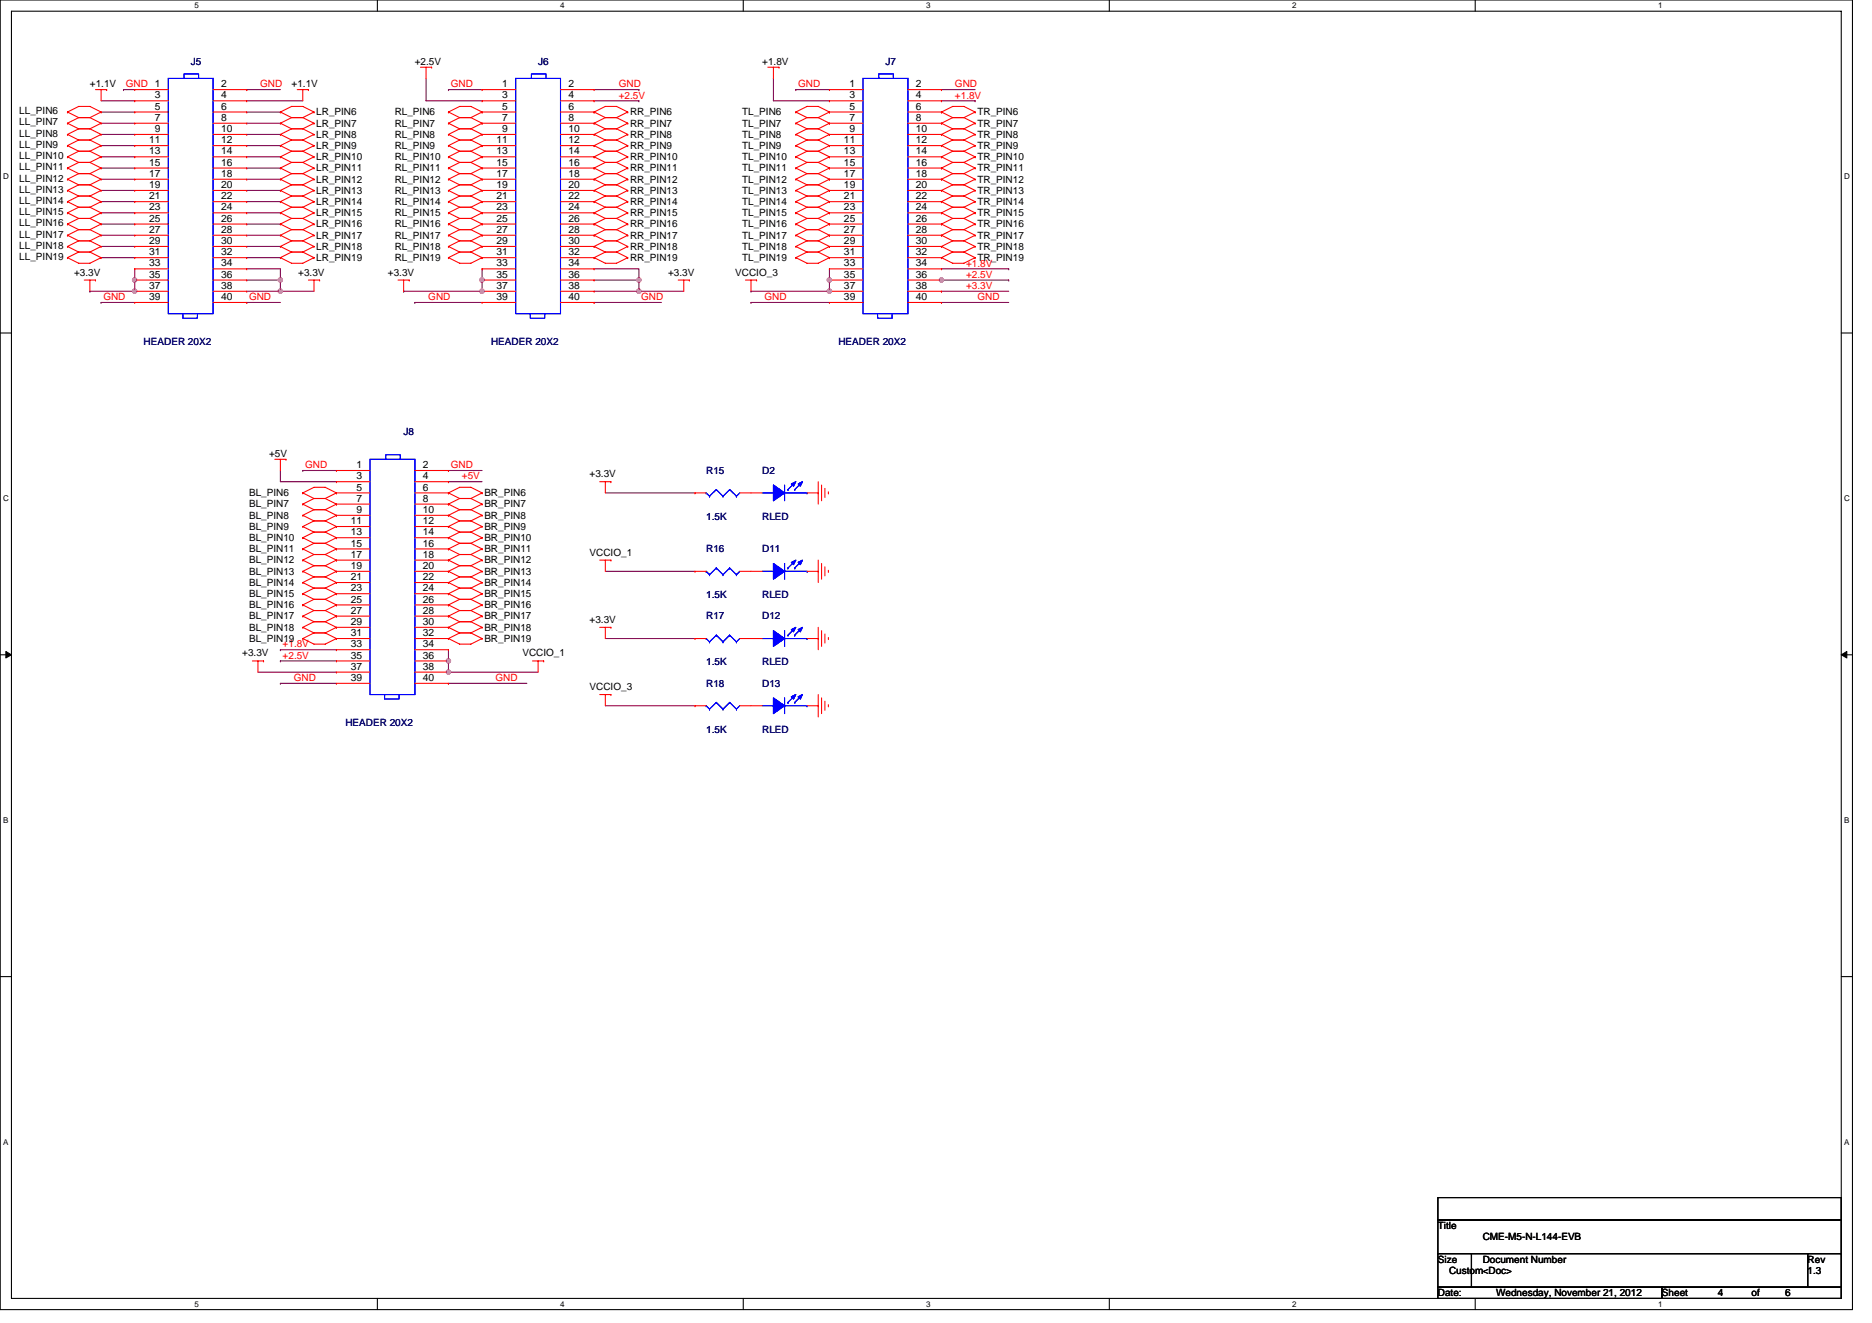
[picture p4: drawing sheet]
<svg xmlns="http://www.w3.org/2000/svg" width="297mm" height="210mm" viewBox="0 0 297 210" stroke-linecap="round" stroke-linejoin="round" font-family="sans-serif">
<path d="M0 0h293.9v207.9h-293.9zM1.8 1.8h290.4v204.3h-290.4z" fill="none" stroke="#000" stroke-width=".17"/>
<g fill="#fff">
<path d="M30.8 .2h.7v1.4h-.7z"/>
<path d="M30.8 206.3h.7v1.4h-.7z"/>
</g>
<path d="M59.9 0v1.8M59.9 206.1v1.8" fill="none" stroke="#000" stroke-width=".17"/>
<g fill="#fff">
<path d="M88.9 .2h.7v1.4h-.7z"/>
<path d="M88.9 206.3h.7v1.4h-.7z"/>
</g>
<path d="M117.9 0v1.8M117.9 206.1v1.8" fill="none" stroke="#000" stroke-width=".17"/>
<g fill="#fff">
<path d="M147 .2h.7v1.4h-.7z"/>
<path d="M147 206.3h.7v1.4h-.7z"/>
</g>
<path d="M176 0v1.8M176 206.1v1.8" fill="none" stroke="#000" stroke-width=".17"/>
<g fill="#fff">
<path d="M205 .2h.7v1.4h-.7z"/>
<path d="M205 206.3h.7v1.4h-.7z"/>
</g>
<path d="M234.1 0v1.8M234.1 206.1v1.8" fill="none" stroke="#000" stroke-width=".17"/>
<g fill="#fff">
<path d="M263.1 .2h.7v1.4h-.7z"/>
<path d="M263.1 206.3h.7v1.4h-.7z"/>
<path d="M.5 27.3h.9v1.4h-.9z"/>
<path d="M292.6 27.3h.9v1.4h-.9z"/>
<path d="M.5 78.4h.9v1.4h-.9z"/>
<path d="M292.6 78.4h.9v1.4h-.9z"/>
</g>
<path d="M0 52.9h1.8M292.2 52.9h1.7" fill="none" stroke="#000" stroke-width=".17"/>
<g fill="#fff">
<path d="M.5 129.5h.8v1.4h-.8z"/>
<path d="M292.6 129.5h.9v1.4h-.9z"/>
</g>
<path d="M0 103.9h1.8M292.2 103.9h1.7" fill="none" stroke="#000" stroke-width=".17"/>
<path d="M.9 103.4l.9 .5-.9 .5zM292.2 103.9l.8-.5v1z" fill="#000" stroke="#000" stroke-width=".16"/>
<g fill="#fff">
<path d="M.5 180.5h.8v1.4h-.8z"/>
<path d="M292.6 180.5h.9v1.4h-.9z"/>
</g>
<path d="M0 155h1.8M292.2 155h1.7M228.2 190.1h64v3.5h-64zM228.2 193.6h64v5.4h-64zM228.2 199h5.3v5.3h-5.3zM233.5 199h53.3v5.3h-53.3zM286.8 199h5.4v5.3h-5.4zM228.2 204.3h35.5v1.8h-35.5zM263.7 204.3h28.5v1.8h-28.5z" fill="none" stroke="#000" stroke-width=".17"/>
<g fill="none" stroke="#800040" stroke-width=".17">
<path d="M16 16h5.4M16 17.8h5.4M16 19.6h5.4M19.6 14.2h.1M19.6 14.2h1.8M39.2 14.2h.1M39.2 16h8.8M39.2 17.8h5.3M39.2 19.6h5.3M39.2 14.2h5.3M67.6 12.4v3.6h8.9M71.2 14.2h.1"/>
<path d="M71.2 14.2h5.3M94.3 14.2h7.1M94.3 16h7.1M101.4 14.2h.1M101.4 16h.1M122.7 12.4v3.6h8.9M126.3 14.2h.1M126.3 14.2h5.3M149.4 14.2h.1M149.4 14.2h5.3M149.4 16h5.3M154.7 16h.1"/>
<path d="M16 21.3h5.4M16 23.1h5.4M16 24.9h5.4M16 26.7h5.4M16 28.4h5.4M16 30.2h5.4M16 32h5.4M16 33.8h5.4M16 35.6h5.4M16 37.3h5.4M16 39.1h5.4M39.2 21.3h5.3"/>
<path d="M39.2 23.1h5.3M39.2 24.9h5.3M39.2 26.7h5.3M39.2 28.4h5.3M39.2 30.2h5.3M39.2 32h5.3M39.2 33.8h5.3M39.2 35.6h5.3M39.2 37.3h5.3M39.2 39.1h5.3M14.3 46.2h.1M16 40.9h5.4"/>
<path d="M16 48h.1M16 48h5.4M21.4 44.4h.1M21.4 44.4v1.8h-7.1M21.4 42.7v1.7M39.2 40.9h5.3M39.2 42.7h5.3v1.7M39.2 44.4h5.3M39.2 48h.1M39.2 46.2h5.3M39.2 48h5.3M44.5 46.2h.1"/>
<path d="M44.5 44.4h.1M44.5 46.2h5.3M44.5 44.4v1.8M64 46.2h.1M65.8 48h.1M65.8 48h10.7M76.5 44.4h.1M76.5 44.4v1.8h-12.5M76.5 42.7v1.7M94.3 48h.1M94.3 42.7h7.1v1.7M94.3 46.2h7.1"/>
<path d="M94.3 48h10.6M94.3 44.4h7.1M101.4 46.2h.1M101.4 44.4h.1M101.4 46.2h7.1M101.4 44.4v1.8M119.2 46.2h.1M119.2 48h.1M119.2 48h12.4M131.6 44.4h.1M131.6 44.4v1.8h-12.4M131.6 42.7v1.7"/>
<path d="M149.4 48h.1M149.4 46.2h.1M149.4 46.2h10.7M149.4 48h10.7M149.4 44.4h10.7M149.4 42.7h10.7M160.1 44.4h.1M160.1 42.7h.1M44.5 74.7v1.8h8.9M48 74.7h.1M48 74.7h5.4M71.2 74.7h.1"/>
<path d="M71.2 76.5h.1M71.2 74.7h5.3M71.2 76.5h5.3M96.1 78.2h14.2M96.1 90.7h14.2M40.9 106.7h12.5M44.5 103.1h.1M44.5 104.9h.1M44.5 108.5h.1M44.5 108.5h8.9M44.5 103.1h8.9M44.5 104.9h8.9"/>
<path d="M71.2 104.9v1.8h14.2M71.2 108.5h.1M71.2 104.9h.1M71.2 103.1v1.8M71.2 108.5h12.4M96.1 101.3h14.2M96.1 112h14.2"/>
</g>
<g fill="#f0f" stroke="#f0f" stroke-width=".17">
<circle cx="44.5" cy="46.2" r=".35"/>
<circle cx="21.4" cy="46.2" r=".35"/>
<circle cx="131.6" cy="46.2" r=".35"/>
<circle cx="44.5" cy="44.4" r=".35"/>
<circle cx="71.1" cy="106.7" r=".35"/>
<circle cx="71.1" cy="104.9" r=".35"/>
<circle cx="21.4" cy="44.4" r=".35"/>
<circle cx="131.6" cy="44.4" r=".35"/>
<circle cx="149.4" cy="44.4" r=".35"/>
<circle cx="76.5" cy="44.4" r=".35"/>
<circle cx="76.5" cy="46.2" r=".35"/>
<circle cx="101.4" cy="46.2" r=".35"/>
<circle cx="101.4" cy="44.4" r=".35"/>
</g>
<g fill="none" stroke="#f00" stroke-width=".17">
<path d="M10.7 17.8h.1M10.7 17.8l1.8-.9h1.8l1.7 .9M10.7 19.6h.1M10.7 17.8l1.8 .9M10.7 19.6l1.8 .8M12.5 18.7h1.8M12.5 18.7l-1.8 .9M14.3 18.7l1.7 .9M15.2 14.2h1.7M16 17.8h.1M16 19.6h.1M16 14.2v1.8"/>
<path d="M16 17.8l-1.7 .9M16 19.6l-1.7 .8M16.9 14.2h.1M21.4 14.2h.1M21.4 16h.1M21.4 17.8h.1M21.4 19.6h.1M21.4 14.2h5.3M21.4 16h5.3M21.4 17.8h5.3M21.4 19.6h5.3M33.8 14.2h5.4"/>
<path d="M33.8 16h5.4M33.8 17.8h5.4M33.8 19.6h5.4M39.2 14.2h.1M39.2 16h.1M39.2 17.8h.1M39.2 19.6h.1M44.5 17.8l1.8-.9h1.7l1.8 .9M44.5 17.8h.1M44.5 19.6h.1M44.5 17.8l1.8 .9M44.5 19.6l1.8 .8"/>
<path d="M46.3 18.7h1.7M46.3 18.7l-1.8 .9M47.2 14.2h1.7M48 14.2v1.8M48 18.7l1.8 .9M48.9 14.2h.1M49.8 17.8h.1M49.8 19.6h.1M49.8 17.8l-1.8 .9M49.8 19.6l-1.8 .8M66.7 10.7h1.8M67.6 10.7v1.7"/>
<path d="M68.5 10.7h.1M71.2 17.8l1.7-.9h1.8l1.8 .9M71.2 17.8h.1M71.2 19.6h.1M71.2 17.8l1.7 .9M71.2 19.6l1.7 .8M72.9 18.7h1.8M72.9 18.7l-1.7 .9M74.7 18.7l1.8 .9M76.5 17.8h.1M76.5 19.6h.1M76.5 14.2h.1"/>
<path d="M76.5 16h.1M76.5 17.8l-1.8 .9M76.5 19.6l-1.8 .8M76.5 14.2h5.3M76.5 16h5.3M76.5 17.8h5.3M76.5 19.6h5.3M88.9 14.2h5.4M88.9 16h5.4M88.9 17.8h5.4M88.9 19.6h5.4M94.3 17.8l1.8-.9h1.7l1.8 .9"/>
<path d="M94.3 17.8h.1M94.3 19.6h.1M94.3 14.2h.1M94.3 16h.1M94.3 17.8l1.8 .9M94.3 19.6l1.8 .8M96.1 18.7h1.7M96.1 18.7l-1.8 .9M97.8 18.7l1.8 .9M99.6 17.8h.1M99.6 19.6h.1M99.6 17.8l-1.8 .9"/>
<path d="M99.6 19.6l-1.8 .8M121.8 10.7h1.8M122.7 10.7v1.7M123.6 10.7h.1M126.3 17.8l1.8-.9h1.7l1.8 .9M126.3 17.8h.1M126.3 19.6h.1M126.3 17.8l1.8 .9M126.3 19.6l1.8 .8M128.1 18.7h1.7M128.1 18.7l-1.8 .9M129.8 18.7l1.8 .9"/>
<path d="M131.6 17.8h.1M131.6 19.6h.1M131.6 14.2h.1M131.6 16h.1M131.6 17.8l-1.8 .9M131.6 19.6l-1.8 .8M131.6 14.2h5.3M131.6 16h5.3M131.6 17.8h5.3M131.6 19.6h5.3M144.1 14.2h5.3M144.1 16h5.3"/>
<path d="M144.1 17.8h5.3M144.1 19.6h5.3M149.4 17.8l1.8-.9h1.7l1.8 .9M149.4 17.8h.1M149.4 19.6h.1M149.4 14.2h.1M149.4 16h.1M149.4 17.8l1.8 .9M149.4 19.6l1.8 .8M151.2 18.7h1.7M151.2 18.7l-1.8 .9M152.9 18.7l1.8 .9"/>
<path d="M154.7 17.8h.1M154.7 19.6h.1M154.7 17.8l-1.8 .9M154.7 19.6l-1.8 .8M10.7 21.3h.1M10.7 23.1h.1M10.7 24.9h.1M10.7 26.7h.1M10.7 28.4h.1M10.7 30.2h.1M10.7 32h.1M10.7 33.8h.1"/>
<path d="M10.7 35.6h.1M10.7 37.3h.1M10.7 39.1h.1M10.7 21.3l1.8 .9M10.7 23.1l1.8 .9M10.7 24.9l1.8 .9M10.7 26.7l1.8 .9M10.7 28.4l1.8 .9M10.7 30.2l1.8 .9M10.7 32l1.8 .9M10.7 33.8l1.8 .9M10.7 35.6l1.8 .8"/>
<path d="M10.7 37.3l1.8 .9M10.7 39.1l1.8 .9M12.5 20.4h1.8M12.5 22.2h1.8M12.5 24h1.8M12.5 25.8h1.8M12.5 27.6h1.8M12.5 29.3h1.8M12.5 31.1h1.8M12.5 32.9h1.8M12.5 34.7h1.8M12.5 36.4h1.8"/>
<path d="M12.5 38.2h1.8M12.5 20.4l-1.8 .9M12.5 22.2l-1.8 .9M12.5 24l-1.8 .9M12.5 25.8l-1.8 .9M12.5 27.6l-1.8 .8M12.5 29.3l-1.8 .9M12.5 31.1l-1.8 .9M12.5 32.9l-1.8 .9M12.5 34.7l-1.8 .9M12.5 36.4l-1.8 .9M12.5 38.2l-1.8 .9"/>
<path d="M14.3 20.4l1.7 .9M14.3 22.2l1.7 .9M14.3 24l1.7 .9M14.3 25.8l1.7 .9M14.3 27.6l1.7 .8M14.3 29.3l1.7 .9M14.3 31.1l1.7 .9M14.3 32.9l1.7 .9M14.3 34.7l1.7 .9M14.3 36.4l1.7 .9M14.3 38.2l1.7 .9M16 21.3h.1"/>
<path d="M16 23.1h.1M16 24.9h.1M16 26.7h.1M16 28.4h.1M16 30.2h.1M16 32h.1M16 33.8h.1M16 35.6h.1M16 37.3h.1M16 39.1h.1M16 21.3l-1.7 .9M16 23.1l-1.7 .9"/>
<path d="M16 24.9l-1.7 .9M16 26.7l-1.7 .9M16 28.4l-1.7 .9M16 30.2l-1.7 .9M16 32l-1.7 .9M16 33.8l-1.7 .9M16 35.6l-1.7 .8M16 37.3l-1.7 .9M16 39.1l-1.7 .9M21.4 21.3h.1M21.4 23.1h.1M21.4 24.9h.1"/>
<path d="M21.4 26.7h.1M21.4 28.4h.1M21.4 30.2h.1M21.4 32h.1M21.4 33.8h.1M21.4 35.6h.1M21.4 37.3h.1M21.4 39.1h.1M21.4 21.3h5.3M21.4 23.1h5.3M21.4 24.9h5.3M21.4 26.7h5.3"/>
<path d="M21.4 28.4h5.3M21.4 30.2h5.3M21.4 32h5.3M21.4 33.8h5.3M21.4 35.6h5.3M21.4 37.3h5.3M21.4 39.1h5.3M33.8 21.3h5.4M33.8 23.1h5.4M33.8 24.9h5.4M33.8 26.7h5.4M33.8 28.4h5.4"/>
<path d="M33.8 30.2h5.4M33.8 32h5.4M33.8 33.8h5.4M33.8 35.6h5.4M33.8 37.3h5.4M33.8 39.1h5.4M39.2 21.3h.1M39.2 23.1h.1M39.2 24.9h.1M39.2 26.7h.1M39.2 28.4h.1M39.2 30.2h.1"/>
<path d="M39.2 32h.1M39.2 33.8h.1M39.2 35.6h.1M39.2 37.3h.1M39.2 39.1h.1M44.5 21.3h.1M44.5 23.1h.1M44.5 24.9h.1M44.5 26.7h.1M44.5 28.4h.1M44.5 30.2h.1M44.5 32h.1"/>
<path d="M44.5 33.8h.1M44.5 35.6h.1M44.5 37.3h.1M44.5 39.1h.1M44.5 32l1.8 .9M44.5 33.8l1.8 .9M44.5 35.6l1.8 .8M44.5 21.3l1.8 .9M44.5 37.3l1.8 .9M44.5 23.1l1.8 .9M44.5 24.9l1.8 .9M44.5 39.1l1.8 .9"/>
<path d="M44.5 26.7l1.8 .9M44.5 28.4l1.8 .9M44.5 30.2l1.8 .9M46.3 20.4h1.7M46.3 22.2h1.7M46.3 24h1.7M46.3 25.8h1.7M46.3 27.6h1.7M46.3 29.3h1.7M46.3 31.1h1.7M46.3 32.9h1.7M46.3 34.7h1.7"/>
<path d="M46.3 36.4h1.7M46.3 38.2h1.7M46.3 20.4l-1.8 .9M46.3 22.2l-1.8 .9M46.3 24l-1.8 .9M46.3 25.8l-1.8 .9M46.3 27.6l-1.8 .8M46.3 29.3l-1.8 .9M46.3 31.1l-1.8 .9M46.3 32.9l-1.8 .9M46.3 34.7l-1.8 .9M46.3 36.4l-1.8 .9"/>
<path d="M46.3 38.2l-1.8 .9M48 36.4l1.8 .9M48 38.2l1.8 .9M48 20.4l1.8 .9M48 22.2l1.8 .9M48 24l1.8 .9M48 25.8l1.8 .9M48 27.6l1.8 .8M48 29.3l1.8 .9M48 31.1l1.8 .9M48 32.9l1.8 .9M48 34.7l1.8 .9"/>
<path d="M49.8 21.3h.1M49.8 23.1h.1M49.8 24.9h.1M49.8 26.7h.1M49.8 28.4h.1M49.8 30.2h.1M49.8 32h.1M49.8 33.8h.1M49.8 35.6h.1M49.8 37.3h.1M49.8 39.1h.1M49.8 21.3l-1.8 .9"/>
<path d="M49.8 23.1l-1.8 .9M49.8 24.9l-1.8 .9M49.8 26.7l-1.8 .9M49.8 28.4l-1.8 .9M49.8 30.2l-1.8 .9M49.8 32l-1.8 .9M49.8 33.8l-1.8 .9M49.8 35.6l-1.8 .8M49.8 37.3l-1.8 .9M49.8 39.1l-1.8 .9M71.2 21.3h.1M71.2 23.1h.1"/>
<path d="M71.2 24.9h.1M71.2 26.7h.1M71.2 28.4h.1M71.2 30.2h.1M71.2 32h.1M71.2 33.8h.1M71.2 35.6h.1M71.2 37.3h.1M71.2 39.1h.1M71.2 28.4l1.7 .9M71.2 30.2l1.7 .9M71.2 32l1.7 .9"/>
<path d="M71.2 33.8l1.7 .9M71.2 35.6l1.7 .8M71.2 37.3l1.7 .9M71.2 39.1l1.7 .9M71.2 21.3l1.7 .9M71.2 23.1l1.7 .9M71.2 24.9l1.7 .9M71.2 26.7l1.7 .9M72.9 20.4h1.8M72.9 22.2h1.8M72.9 24h1.8M72.9 25.8h1.8"/>
<path d="M72.9 27.6h1.8M72.9 29.3h1.8M72.9 31.1h1.8M72.9 32.9h1.8M72.9 34.7h1.8M72.9 36.4h1.8M72.9 38.2h1.8M72.9 20.4l-1.7 .9M72.9 22.2l-1.7 .9M72.9 24l-1.7 .9M72.9 25.8l-1.7 .9M72.9 27.6l-1.7 .8"/>
<path d="M72.9 29.3l-1.7 .9M72.9 31.1l-1.7 .9M72.9 32.9l-1.7 .9M72.9 34.7l-1.7 .9M72.9 36.4l-1.7 .9M72.9 38.2l-1.7 .9M74.7 32.9l1.8 .9M74.7 34.7l1.8 .9M74.7 36.4l1.8 .9M74.7 38.2l1.8 .9M74.7 20.4l1.8 .9M74.7 22.2l1.8 .9"/>
<path d="M74.7 24l1.8 .9M74.7 25.8l1.8 .9M74.7 27.6l1.8 .8M74.7 29.3l1.8 .9M74.7 31.1l1.8 .9M76.5 21.3h.1M76.5 23.1h.1M76.5 24.9h.1M76.5 26.7h.1M76.5 28.4h.1M76.5 30.2h.1M76.5 32h.1"/>
<path d="M76.5 33.8h.1M76.5 35.6h.1M76.5 37.3h.1M76.5 39.1h.1M76.5 21.3l-1.8 .9M76.5 23.1l-1.8 .9M76.5 24.9l-1.8 .9M76.5 26.7l-1.8 .9M76.5 28.4l-1.8 .9M76.5 30.2l-1.8 .9M76.5 32l-1.8 .9M76.5 33.8l-1.8 .9"/>
<path d="M76.5 35.6l-1.8 .8M76.5 37.3l-1.8 .9M76.5 39.1l-1.8 .9M76.5 21.3h5.3M76.5 23.1h5.3M76.5 24.9h5.3M76.5 26.7h5.3M76.5 28.4h5.3M76.5 30.2h5.3M76.5 32h5.3M76.5 33.8h5.3M76.5 35.6h5.3"/>
<path d="M76.5 37.3h5.3M76.5 39.1h5.3M88.9 21.3h5.4M88.9 23.1h5.4M88.9 24.9h5.4M88.9 26.7h5.4M88.9 28.4h5.4M88.9 30.2h5.4M88.9 32h5.4M88.9 33.8h5.4M88.9 35.6h5.4M88.9 37.3h5.4"/>
<path d="M88.9 39.1h5.4M94.3 21.3h.1M94.3 23.1h.1M94.3 24.9h.1M94.3 26.7h.1M94.3 28.4h.1M94.3 30.2h.1M94.3 32h.1M94.3 33.8h.1M94.3 35.6h.1M94.3 37.3h.1M94.3 39.1h.1"/>
<path d="M94.3 26.7l1.8 .9M94.3 28.4l1.8 .9M94.3 30.2l1.8 .9M94.3 32l1.8 .9M94.3 33.8l1.8 .9M94.3 35.6l1.8 .8M94.3 37.3l1.8 .9M94.3 39.1l1.8 .9M94.3 21.3l1.8 .9M94.3 23.1l1.8 .9M94.3 24.9l1.8 .9M96.1 20.4h1.7"/>
<path d="M96.1 22.2h1.7M96.1 24h1.7M96.1 25.8h1.7M96.1 27.6h1.7M96.1 29.3h1.7M96.1 31.1h1.7M96.1 32.9h1.7M96.1 34.7h1.7M96.1 36.4h1.7M96.1 38.2h1.7M96.1 20.4l-1.8 .9M96.1 22.2l-1.8 .9"/>
<path d="M96.1 24l-1.8 .9M96.1 25.8l-1.8 .9M96.1 27.6l-1.8 .8M96.1 29.3l-1.8 .9M96.1 31.1l-1.8 .9M96.1 32.9l-1.8 .9M96.1 34.7l-1.8 .9M96.1 36.4l-1.8 .9M96.1 38.2l-1.8 .9M97.8 31.1l1.8 .9M97.8 32.9l1.8 .9M97.8 34.7l1.8 .9"/>
<path d="M97.8 36.4l1.8 .9M97.8 38.2l1.8 .9M97.8 20.4l1.8 .9M97.8 22.2l1.8 .9M97.8 24l1.8 .9M97.8 25.8l1.8 .9M97.8 27.6l1.8 .8M97.8 29.3l1.8 .9M99.6 21.3h.1M99.6 23.1h.1M99.6 24.9h.1M99.6 26.7h.1"/>
<path d="M99.6 28.4h.1M99.6 30.2h.1M99.6 32h.1M99.6 33.8h.1M99.6 35.6h.1M99.6 37.3h.1M99.6 39.1h.1M99.6 21.3l-1.8 .9M99.6 23.1l-1.8 .9M99.6 24.9l-1.8 .9M99.6 26.7l-1.8 .9M99.6 28.4l-1.8 .9"/>
<path d="M99.6 30.2l-1.8 .9M99.6 32l-1.8 .9M99.6 33.8l-1.8 .9M99.6 35.6l-1.8 .8M99.6 37.3l-1.8 .9M99.6 39.1l-1.8 .9M126.3 21.3h.1M126.3 23.1h.1M126.3 24.9h.1M126.3 26.7h.1M126.3 28.4h.1M126.3 30.2h.1"/>
<path d="M126.3 32h.1M126.3 33.8h.1M126.3 35.6h.1M126.3 37.3h.1M126.3 39.1h.1M126.3 33.8l1.8 .9M126.3 35.6l1.8 .8M126.3 37.3l1.8 .9M126.3 21.3l1.8 .9M126.3 23.1l1.8 .9M126.3 24.9l1.8 .9M126.3 26.7l1.8 .9"/>
<path d="M126.3 28.4l1.8 .9M126.3 30.2l1.8 .9M126.3 32l1.8 .9M126.3 39.1l1.8 .9M128.1 20.4h1.7M128.1 22.2h1.7M128.1 24h1.7M128.1 25.8h1.7M128.1 27.6h1.7M128.1 29.3h1.7M128.1 31.1h1.7M128.1 32.9h1.7"/>
<path d="M128.1 34.7h1.7M128.1 36.4h1.7M128.1 38.2h1.7M128.1 20.4l-1.8 .9M128.1 22.2l-1.8 .9M128.1 24l-1.8 .9M128.1 25.8l-1.8 .9M128.1 27.6l-1.8 .8M128.1 29.3l-1.8 .9M128.1 31.1l-1.8 .9M128.1 32.9l-1.8 .9M128.1 34.7l-1.8 .9"/>
<path d="M128.1 36.4l-1.8 .9M128.1 38.2l-1.8 .9M129.8 32.9l1.8 .9M129.8 34.7l1.8 .9M129.8 36.4l1.8 .9M129.8 38.2l1.8 .9M129.8 20.4l1.8 .9M129.8 22.2l1.8 .9M129.8 24l1.8 .9M129.8 25.8l1.8 .9M129.8 31.1l1.8 .9M129.8 27.6l1.8 .8"/>
<path d="M129.8 29.3l1.8 .9M131.6 21.3h.1M131.6 23.1h.1M131.6 24.9h.1M131.6 26.7h.1M131.6 28.4h.1M131.6 30.2h.1M131.6 32h.1M131.6 33.8h.1M131.6 35.6h.1M131.6 37.3h.1M131.6 39.1h.1"/>
<path d="M131.6 21.3l-1.8 .9M131.6 23.1l-1.8 .9M131.6 24.9l-1.8 .9M131.6 26.7l-1.8 .9M131.6 28.4l-1.8 .9M131.6 30.2l-1.8 .9M131.6 32l-1.8 .9M131.6 33.8l-1.8 .9M131.6 35.6l-1.8 .8M131.6 37.3l-1.8 .9M131.6 39.1l-1.8 .9M131.6 21.3h5.3"/>
<path d="M131.6 23.1h5.3M131.6 24.9h5.3M131.6 26.7h5.3M131.6 28.4h5.3M131.6 30.2h5.3M131.6 32h5.3M131.6 33.8h5.3M131.6 35.6h5.3M131.6 37.3h5.3M131.6 39.1h5.3M144.1 21.3h5.3M144.1 23.1h5.3"/>
<path d="M144.1 24.9h5.3M144.1 26.7h5.3M144.1 28.4h5.3M144.1 30.2h5.3M144.1 32h5.3M144.1 33.8h5.3M144.1 35.6h5.3M144.1 37.3h5.3M144.1 39.1h5.3M149.4 21.3h.1M149.4 23.1h.1M149.4 24.9h.1"/>
<path d="M149.4 26.7h.1M149.4 28.4h.1M149.4 30.2h.1M149.4 32h.1M149.4 33.8h.1M149.4 35.6h.1M149.4 37.3h.1M149.4 39.1h.1M149.4 21.3l1.8 .9M149.4 23.1l1.8 .9M149.4 24.9l1.8 .9M149.4 26.7l1.8 .9"/>
<path d="M149.4 28.4l1.8 .9M149.4 30.2l1.8 .9M149.4 32l1.8 .9M149.4 33.8l1.8 .9M149.4 35.6l1.8 .8M149.4 37.3l1.8 .9M149.4 39.1l1.8 .9M151.2 20.4h1.7M151.2 22.2h1.7M151.2 24h1.7M151.2 25.8h1.7M151.2 27.6h1.7"/>
<path d="M151.2 29.3h1.7M151.2 31.1h1.7M151.2 32.9h1.7M151.2 34.7h1.7M151.2 36.4h1.7M151.2 38.2h1.7M151.2 20.4l-1.8 .9M151.2 22.2l-1.8 .9M151.2 24l-1.8 .9M151.2 25.8l-1.8 .9M151.2 27.6l-1.8 .8M151.2 29.3l-1.8 .9"/>
<path d="M151.2 31.1l-1.8 .9M151.2 32.9l-1.8 .9M151.2 34.7l-1.8 .9M151.2 36.4l-1.8 .9M151.2 38.2l-1.8 .9M152.9 20.4l1.8 .9M152.9 22.2l1.8 .9M152.9 24l1.8 .9M152.9 25.8l1.8 .9M152.9 27.6l1.8 .8M152.9 29.3l1.8 .9M152.9 31.1l1.8 .9"/>
<path d="M152.9 32.9l1.8 .9M152.9 34.7l1.8 .9M152.9 36.4l1.8 .9M152.9 38.2l1.8 .9M154.7 21.3h.1M154.7 23.1h.1M154.7 24.9h.1M154.7 26.7h.1M154.7 28.4h.1M154.7 30.2h.1M154.7 32h.1M154.7 33.8h.1"/>
<path d="M154.7 35.6h.1M154.7 37.3h.1M154.7 39.1h.1M154.7 21.3l-1.8 .9M154.7 23.1l-1.8 .9M154.7 24.9l-1.8 .9M154.7 26.7l-1.8 .9M154.7 28.4l-1.8 .9M154.7 30.2l-1.8 .9M154.7 32l-1.8 .9M154.7 33.8l-1.8 .9M154.7 35.6l-1.8 .8"/>
<path d="M154.7 37.3l-1.8 .9M154.7 39.1l-1.8 .9M10.7 40.9l1.8 .9h1.8l1.7-.9M10.7 40.9h.1M12.5 40h1.8M12.5 40l-1.8 .9M13.4 44.4h1.8M14.3 44.4v1.8M14.3 40l1.7 .9M15.2 44.4h.1M16 40.9h.1M21.4 40.9h.1"/>
<path d="M21.4 42.7h.1M21.4 44.4h.1M21.4 46.2h.1M21.4 48h.1M21.4 44.4h5.3M21.4 40.9h5.3M21.4 42.7h5.3M21.4 46.2h5.3M21.4 48h5.3M33.8 44.4h5.4M33.8 40.9h5.4M33.8 42.7h5.4"/>
<path d="M33.8 46.2h5.4M33.8 48h5.4M39.2 40.9h.1M39.2 42.7h.1M39.2 44.4h.1M39.2 46.2h.1M39.2 48h.1M44.5 40.9l1.8 .9h1.7l1.8-.9M44.5 40.9h.1M46.3 40h1.7M46.3 40l-1.8 .9M48 40l1.8 .9"/>
<path d="M48.9 44.4h1.8M49.8 40.9h.1M49.8 44.4v1.8M50.7 44.4h.1M63.2 44.4h1.7M64 44.4v1.8M64.9 44.4h.1M71.2 40.9l1.7 .9h1.8l1.8-.9M71.2 40.9h.1M72.9 40h1.8M72.9 40l-1.7 .9M74.7 40l1.8 .9"/>
<path d="M76.5 40.9h.1M76.5 42.7h.1M76.5 44.4h.1M76.5 46.2h.1M76.5 48h.1M76.5 44.4h5.3M76.5 40.9h5.3M76.5 42.7h5.3M76.5 46.2h5.3M76.5 48h5.3M88.9 44.4h5.4M88.9 40.9h5.4"/>
<path d="M88.9 42.7h5.4M88.9 46.2h5.4M88.9 48h5.4M94.3 40.9l1.8 .9h1.7l1.8-.9M94.3 40.9h.1M94.3 42.7h.1M94.3 44.4h.1M94.3 46.2h.1M94.3 48h.1M96.1 40h1.7M96.1 40l-1.8 .9M97.8 40l1.8 .9"/>
<path d="M99.6 40.9h.1M107.6 44.4h1.8M108.5 44.4v1.8M109.4 44.4h.1M118.3 44.4h1.8M119.2 44.4v1.8M120.1 44.4h.1M126.3 40.9l1.8 .9h1.7l1.8-.9M126.3 40.9h.1M128.1 40h1.7M128.1 40l-1.8 .9M129.8 40l1.8 .9"/>
<path d="M131.6 40.9h.1M131.6 42.7h.1M131.6 44.4h.1M131.6 46.2h.1M131.6 48h.1M131.6 44.4h5.3M131.6 40.9h5.3M131.6 42.7h5.3M131.6 46.2h5.3M131.6 48h5.3M144.1 44.4h5.3M144.1 40.9h5.3"/>
<path d="M144.1 42.7h5.3M144.1 46.2h5.3M144.1 48h5.3M149.4 40.9l1.8 .9h1.7l1.8-.9M149.4 40.9h.1M149.4 42.7h.1M149.4 44.4h.1M149.4 46.2h.1M149.4 48h.1M151.2 40h1.7M151.2 40l-1.8 .9M152.9 40l1.8 .9"/>
<path d="M154.7 40.9h.1M43.6 72.9h1.8M44.5 72.9v1.8M45.4 72.9h.1M48 78.2l1.8-.9h1.8l1.8 .9M48 78.2h.1M48 78.2l1.8 .9M49.8 79.1h1.8M49.8 79.1l-1.8 .9M51.6 79.1l1.8 .9M53.4 78.2h.1M53.4 74.7h.1"/>
<path d="M53.4 76.5h.1M53.4 78.2l-1.8 .9M53.4 76.5h5.3M53.4 78.2h5.3M53.4 74.7h5.3M65.8 76.5h5.4M65.8 78.2h5.4M65.8 74.7h5.4M71.2 78.2l1.7-.9h1.8l1.8 .9M71.2 78.2h.1M71.2 74.7h.1M71.2 76.5h.1"/>
<path d="M71.2 78.2l1.7 .9M72.9 79.1h1.8M72.9 79.1l-1.7 .9M74.7 79.1l1.8 .9M76.5 78.2h.1M76.5 78.2l-1.8 .9M95.2 76.5h1.7M96.1 76.5v1.7M96.9 76.5h.1M110.3 78.2h.1M110.3 78.2h1.8M117.4 78.2h3.5"/>
<path d="M128.1 78.2h1.7M129.8 76.5v3.5M129.8 78.2h.1M130.4 77v2.5M130.9 77.5v1.5M131.4 78.1v.3M48 80h.1M48 81.8h.1M48 83.6h.1M48 85.3h.1M48 87.1h.1M48 88.9h.1"/>
<path d="M48 90.7h.1M48 92.5h.1M48 94.2h.1M48 96h.1M48 97.8h.1M48 99.6h.1M48 83.6l1.8 .9M48 85.3l1.8 .9M48 87.1l1.8 .9M48 80l1.8 .9M48 81.8l1.8 .9M48 88.9l1.8 .9"/>
<path d="M48 90.7l1.8 .9M48 92.5l1.8 .8M48 94.2l1.8 .9M48 96l1.8 .9M48 97.8l1.8 .9M48 99.6l1.8 .9M49.8 80.9h1.8M49.8 82.7h1.8M49.8 84.5h1.8M49.8 86.2h1.8M49.8 88h1.8M49.8 89.8h1.8"/>
<path d="M49.8 91.6h1.8M49.8 93.3h1.8M49.8 95.1h1.8M49.8 96.9h1.8M49.8 98.7h1.8M49.8 80.9l-1.8 .9M49.8 82.7l-1.8 .9M49.8 84.5l-1.8 .8M49.8 86.2l-1.8 .9M49.8 88l-1.8 .9M49.8 89.8l-1.8 .9M49.8 91.6l-1.8 .9"/>
<path d="M49.8 93.3l-1.8 .9M49.8 95.1l-1.8 .9M49.8 96.9l-1.8 .9M49.8 98.7l-1.8 .9M51.6 84.5l1.8 .8M51.6 86.2l1.8 .9M51.6 88l1.8 .9M51.6 89.8l1.8 .9M51.6 91.6l1.8 .9M51.6 80.9l1.8 .9M51.6 82.7l1.8 .9M51.6 93.3l1.8 .9"/>
<path d="M51.6 95.1l1.8 .9M51.6 96.9l1.8 .9M51.6 98.7l1.8 .9M53.4 80h.1M53.4 81.8h.1M53.4 83.6h.1M53.4 85.3h.1M53.4 87.1h.1M53.4 88.9h.1M53.4 90.7h.1M53.4 92.5h.1M53.4 94.2h.1"/>
<path d="M53.4 96h.1M53.4 97.8h.1M53.4 99.6h.1M53.4 80l-1.8 .9M53.4 81.8l-1.8 .9M53.4 83.6l-1.8 .9M53.4 85.3l-1.8 .9M53.4 87.1l-1.8 .9M53.4 88.9l-1.8 .9M53.4 90.7l-1.8 .9M53.4 92.5l-1.8 .8M53.4 94.2l-1.8 .9"/>
<path d="M53.4 96l-1.8 .9M53.4 97.8l-1.8 .9M53.4 99.6l-1.8 .9M53.4 88.9h5.3M53.4 99.6h5.3M53.4 90.7h5.3M53.4 80h5.3M53.4 81.8h5.3M53.4 83.6h5.3M53.4 85.3h5.3M53.4 87.1h5.3M53.4 92.5h5.3"/>
<path d="M53.4 94.2h5.3M53.4 96h5.3M53.4 97.8h5.3M65.8 88.9h5.4M65.8 99.6h5.4M65.8 90.7h5.4M65.8 80h5.4M65.8 81.8h5.4M65.8 83.6h5.4M65.8 85.3h5.4M65.8 87.1h5.4M65.8 92.5h5.4"/>
<path d="M65.8 94.2h5.4M65.8 96h5.4M65.8 97.8h5.4M71.2 80h.1M71.2 81.8h.1M71.2 83.6h.1M71.2 85.3h.1M71.2 87.1h.1M71.2 88.9h.1M71.2 90.7h.1M71.2 92.5h.1M71.2 94.2h.1"/>
<path d="M71.2 96h.1M71.2 97.8h.1M71.2 99.6h.1M71.2 80l1.7 .9M71.2 81.8l1.7 .9M71.2 83.6l1.7 .9M71.2 85.3l1.7 .9M71.2 87.1l1.7 .9M71.2 88.9l1.7 .9M71.2 90.7l1.7 .9M71.2 92.5l1.7 .8M71.2 94.2l1.7 .9"/>
<path d="M71.2 96l1.7 .9M71.2 97.8l1.7 .9M71.2 99.6l1.7 .9M72.9 80.9h1.8M72.9 82.7h1.8M72.9 84.5h1.8M72.9 86.2h1.8M72.9 88h1.8M72.9 89.8h1.8M72.9 91.6h1.8M72.9 93.3h1.8M72.9 95.1h1.8"/>
<path d="M72.9 96.9h1.8M72.9 98.7h1.8M72.9 80.9l-1.7 .9M72.9 82.7l-1.7 .9M72.9 84.5l-1.7 .8M72.9 86.2l-1.7 .9M72.9 88l-1.7 .9M72.9 89.8l-1.7 .9M72.9 91.6l-1.7 .9M72.9 93.3l-1.7 .9M72.9 95.1l-1.7 .9M72.9 96.9l-1.7 .9"/>
<path d="M72.9 98.7l-1.7 .9M74.7 80.9l1.8 .9M74.7 82.7l1.8 .9M74.7 84.5l1.8 .8M74.7 86.2l1.8 .9M74.7 88l1.8 .9M74.7 89.8l1.8 .9M74.7 91.6l1.8 .9M74.7 93.3l1.8 .9M74.7 95.1l1.8 .9M74.7 96.9l1.8 .9M74.7 98.7l1.8 .9"/>
<path d="M76.5 80h.1M76.5 81.8h.1M76.5 83.6h.1M76.5 85.3h.1M76.5 87.1h.1M76.5 88.9h.1M76.5 90.7h.1M76.5 92.5h.1M76.5 94.2h.1M76.5 96h.1M76.5 97.8h.1M76.5 99.6h.1"/>
<path d="M76.5 80l-1.8 .9M76.5 81.8l-1.8 .9M76.5 83.6l-1.8 .9M76.5 85.3l-1.8 .9M76.5 87.1l-1.8 .9M76.5 88.9l-1.8 .9M76.5 90.7l-1.8 .9M76.5 92.5l-1.8 .8M76.5 94.2l-1.8 .9M76.5 96l-1.8 .9M76.5 97.8l-1.8 .9M76.5 99.6l-1.8 .9"/>
<path d="M95.2 88.9h1.7M95.2 99.6h1.7M96.1 88.9v1.8M96.1 99.6v1.7M96.9 88.9h.1M96.9 99.6h.1M110.3 90.7h.1M110.3 90.7h1.8M117.4 90.7h3.5M128.1 90.7h1.7M129.8 88.9v3.6M129.8 99.6v3.5"/>
<path d="M129.8 90.7h.1M130.4 89.4v2.5M130.9 90v1.4M131.4 90.5v.3M40 104.9h1.8M40.9 104.9v1.8M41.8 104.9h.1M48 101.3l1.8 .9h1.8l1.8-.9M48 101.3h.1M49.8 100.5h1.8M49.8 100.5l-1.8 .8M51.6 100.5l1.8 .8"/>
<path d="M53.4 101.3h.1M53.4 103.1h.1M53.4 104.9h.1M53.4 106.7h.1M53.4 108.5h.1M53.4 104.9h5.3M53.4 101.3h5.3M53.4 103.1h5.3M53.4 106.7h5.3M53.4 108.5h5.3M65.8 104.9h5.4M65.8 101.3h5.4"/>
<path d="M65.8 103.1h5.4M65.8 106.7h5.4M65.8 108.5h5.4M71.2 101.3l1.7 .9h1.8l1.8-.9M71.2 101.3h.1M71.2 103.1h.1M71.2 104.9h.1M71.2 106.7h.1M71.2 108.5h.1M72.9 100.5h1.8M72.9 100.5l-1.7 .8M74.7 100.5l1.8 .8"/>
<path d="M76.5 101.3h.1M84.5 104.9h1.8M85.4 104.9v1.8M86.3 104.9h.1M95.2 110.2h1.7M96.1 110.2v1.8M96.9 110.2h.1M110.3 112h.1M110.3 101.3h.1M110.3 112h1.8M110.3 101.3h1.8M117.4 112h3.5"/>
<path d="M117.4 101.3h3.5M128.1 112h1.7M128.1 101.3h1.7M129.8 110.2v3.6M129.8 112h.1M129.8 101.3h.1M130.4 100.1v2.5M130.4 110.8v2.5M130.9 100.6v1.5M130.9 111.3v1.4M131.4 101.2v.3M131.4 111.8v.4"/>
</g>
<g fill="none" stroke="#00f" stroke-width=".17">
<path d="M26.7 12.4h7.1v37.4h-7.1zM29.2 12.4v-.7h2.3v.7M81.8 12.4h7.1v37.4h-7.1zM84.3 12.4v-.7h2.3v.7M136.9 12.4h7.2v37.4h-7.2zM139.4 12.4v-.7h2.3v.7M29 49.8v.7h2.3v-.7M84.1 49.8v.7h2.3v-.7M139.3 49.8v.7h2.3v-.7M58.7 72.9h7.1v37.3h-7.1zM61.2 72.9v-.7h2.3v.7M112.1 78.2h.1"/>
<path d="M112.1 78.2l.5 .6M112.6 78.8h.1M113.7 77.7h.1M113.7 77.7l1 1.1M113.7 77.7l-1.1 1.1M114.7 78.8h.1M115.8 77.7h.1M115.8 77.7l1.1 1.1M115.8 77.7l-1.1 1.1M116.9 78.8h.1M117.4 78.2l-.5 .6M120.9 78.2h1.8"/>
<path d="M124.5 77v2.5M124.5 78.2h3.6M125 77.7h.1M126.1 77.7h.1M126.1 76.6l-1.1 1.1M127.2 76.6l-1.1 1.1M128.1 78.2h.1M112.1 90.7h.1M112.1 90.7l.5 .5M112.6 91.2h.1M113.7 90.1h.1M113.7 90.1l1 1.1"/>
<path d="M113.7 90.1l-1.1 1.1M114.7 91.2h.1M115.8 90.1h.1M115.8 90.1l1.1 1.1M115.8 90.1l-1.1 1.1M116.9 91.2h.1M117.4 90.7l-.5 .5M120.9 90.7h1.8M124.5 89.4v2.5M124.5 90.7h3.6M125 90.1h.1M126.1 90.1h.1"/>
<path d="M126.1 99.7l-1.1 1.1M126.1 89.1l-1.1 1M127.2 99.7l-1.1 1.1M127.2 89.1l-1.1 1M128.1 90.7h.1M61 110.2v.8h2.3v-.8M112.1 112h.1M112.1 101.3h.1M112.1 112l.5 .5M112.1 101.3l.5 .6M112.6 112.5h.1M112.6 101.9h.1"/>
<path d="M113.7 111.5h.1M113.7 100.8h.1M113.7 111.5l1 1M113.7 111.5l-1.1 1M113.7 100.8l1 1.1M113.7 100.8l-1.1 1.1M114.7 112.5h.1M114.7 101.9h.1M115.8 111.5h.1M115.8 100.8h.1M115.8 111.5l1.1 1M115.8 111.5l-1.1 1"/>
<path d="M115.8 100.8l1.1 1.1M115.8 100.8l-1.1 1.1M116.9 112.5h.1M116.9 101.9h.1M117.4 112l-.5 .5M117.4 101.3l-.5 .6M120.9 112h1.8M120.9 101.3h1.8M124.5 110.8v2.5M124.5 100.1v2.5M124.5 112h3.6M124.5 101.3h3.6"/>
<path d="M125 111.5h.1M125 100.8h.1M126.1 111.5h.1M126.1 100.8h.1M126.1 110.4l-1.1 1.1M127.2 110.4l-1.1 1.1M128.1 112h.1M128.1 101.3h.1"/>
</g>
<g fill="#00f" stroke="#00f" stroke-width=".17">
<path d="M122.7 110.8l1.8 1.2-1.8 1.3z" fill-rule="evenodd"/>
<path d="M126.6 110.6l.7-.4-.3 .8z" fill-rule="evenodd"/>
<path d="M125.6 110.6l.7-.4-.4 .8z" fill-rule="evenodd"/>
<path d="M122.7 110.8l1.8 1.2-1.8 1.3z" fill-rule="evenodd"/>
<path d="M126.6 110.6l.7-.4-.3 .8z" fill-rule="evenodd"/>
<path d="M125.6 110.6l.7-.4-.4 .8z" fill-rule="evenodd"/>
<path d="M122.7 100.1l1.8 1.2-1.8 1.3z" fill-rule="evenodd"/>
<path d="M126.6 99.9l.7-.3-.3 .7z" fill-rule="evenodd"/>
<path d="M125.6 99.9l.7-.3-.4 .7z" fill-rule="evenodd"/>
<path d="M122.7 100.1l1.8 1.2-1.8 1.3z" fill-rule="evenodd"/>
<path d="M126.6 99.9l.7-.3-.3 .7z" fill-rule="evenodd"/>
<path d="M125.6 99.9l.7-.3-.4 .7z" fill-rule="evenodd"/>
<path d="M122.7 89.4l1.8 1.3-1.8 1.2z" fill-rule="evenodd"/>
<path d="M126.6 89.3l.7-.4-.3 .7z" fill-rule="evenodd"/>
<path d="M125.6 89.3l.7-.4-.4 .7z" fill-rule="evenodd"/>
<path d="M122.7 89.4l1.8 1.3-1.8 1.2z" fill-rule="evenodd"/>
<path d="M126.6 89.3l.7-.4-.3 .7z" fill-rule="evenodd"/>
<path d="M125.6 89.3l.7-.4-.4 .7z" fill-rule="evenodd"/>
<path d="M122.7 77l1.8 1.2-1.8 1.3z" fill-rule="evenodd"/>
<path d="M126.6 76.8l.7-.3-.3 .7z" fill-rule="evenodd"/>
<path d="M125.6 76.8l.7-.3-.4 .7z" fill-rule="evenodd"/>
<path d="M122.7 77l1.8 1.2-1.8 1.3z" fill-rule="evenodd"/>
<path d="M126.6 76.8l.7-.3-.3 .7z" fill-rule="evenodd"/>
<path d="M125.6 76.8l.7-.3-.4 .7z" fill-rule="evenodd"/>
</g>
<g font-size="1.6" fill="#000080">
<text x="30.3" y="10.3">J5</text>
<text x="85.4" y="10.3">J6</text>
<text x="140.5" y="10.3">J7</text>
<text x="22.8" y="54.8">HEADER 20X2</text>
<text x="77.9" y="54.8">HEADER 20X2</text>
<text x="133" y="54.8">HEADER 20X2</text>
<text x="64" y="69">J8</text>
<text x="112.1" y="75.2">R15</text>
<text x="120.9" y="75.2">D2</text>
<text x="112.1" y="82.5">1.5K</text>
<text x="120.9" y="82.5">RLED</text>
<text x="112.1" y="87.7">R16</text>
<text x="120.9" y="87.7">D11</text>
<text x="112.1" y="94.9">1.5K</text>
<text x="120.9" y="94.9">RLED</text>
<text x="112.1" y="98.3">R17</text>
<text x="120.9" y="98.3">D12</text>
<text x="112.1" y="105.6">1.5K</text>
<text x="120.9" y="105.6">RLED</text>
<text x="112.1" y="109">R18</text>
<text x="120.9" y="109">D13</text>
<text x="54.8" y="115.2">HEADER 20X2</text>
<text x="112.1" y="116.3">1.5K</text>
<text x="120.9" y="116.3">RLED</text>
</g>
<g font-size="1.6">
<text x="65.8" y="10.3">+2.5V</text>
<text x="120.9" y="10.3">+1.8V</text>
<text x="14.3" y="13.9">+1.1V</text>
<text x="24.6" y="15.6">3</text>
<text x="24.6" y="17.4">5</text>
<text x="35.1" y="13.8">2</text>
<text x="35.1" y="15.6">4</text>
<text x="35.1" y="17.4">6</text>
<text x="46.3" y="13.9">+1.1V</text>
<text x="79.7" y="13.8">1</text>
<text x="79.7" y="15.6">3</text>
<text x="79.7" y="17.4">5</text>
<text x="90.2" y="13.8">2</text>
<text x="90.2" y="15.6">4</text>
<text x="90.2" y="17.4">6</text>
<text x="134.8" y="13.8">1</text>
<text x="134.8" y="15.6">3</text>
<text x="134.8" y="17.4">5</text>
<text x="145.3" y="13.8">2</text>
<text x="145.3" y="15.6">4</text>
<text x="145.3" y="17.4">6</text>
<text x="3.1" y="18.1">LL_PIN6</text>
<text x="3.1" y="19.9">LL_PIN7</text>
<text x="3.1" y="21.7">LL_PIN8</text>
<text x="3.1" y="23.5">LL_PIN9</text>
<text x="23.7" y="22.7">11</text>
<text x="24.6" y="19.2">7</text>
<text x="24.6" y="21">9</text>
<text x="35.1" y="19.2">8</text>
<text x="35.1" y="21">10</text>
<text x="35.1" y="22.7">12</text>
<text x="50.2" y="18.3">LR_PIN6</text>
<text x="50.2" y="20.1">LR_PIN7</text>
<text x="50.2" y="21.9">LR_PIN8</text>
<text x="50.2" y="23.6">LR_PIN9</text>
<text x="62.6" y="18.3">RL_PIN6</text>
<text x="62.6" y="20.1">RL_PIN7</text>
<text x="62.6" y="21.9">RL_PIN8</text>
<text x="62.6" y="23.6">RL_PIN9</text>
<text x="78.8" y="22.7">11</text>
<text x="79.7" y="19.2">7</text>
<text x="79.7" y="21">9</text>
<text x="90.2" y="19.2">8</text>
<text x="90.2" y="21">10</text>
<text x="90.2" y="22.7">12</text>
<text x="100" y="18.3">RR_PIN6</text>
<text x="100" y="20.1">RR_PIN7</text>
<text x="100" y="21.9">RR_PIN8</text>
<text x="100" y="23.6">RR_PIN9</text>
<text x="117.7" y="18.3">TL_PIN6</text>
<text x="117.7" y="20.1">TL_PIN7</text>
<text x="117.7" y="21.9">TL_PIN8</text>
<text x="117.7" y="23.6">TL_PIN9</text>
<text x="133.9" y="22.7">11</text>
<text x="134.8" y="19.2">7</text>
<text x="134.8" y="21">9</text>
<text x="145.3" y="19.2">8</text>
<text x="145.3" y="21">10</text>
<text x="145.3" y="22.7">12</text>
<text x="155.1" y="18.3">TR_PIN6</text>
<text x="155.1" y="20.1">TR_PIN7</text>
<text x="155.1" y="21.9">TR_PIN8</text>
<text x="155.1" y="23.6">TR_PIN9</text>
<text x="3.1" y="25.3">LL_PIN10</text>
<text x="3.1" y="27">LL_PIN11</text>
<text x="3.1" y="28.8">LL_PIN12</text>
<text x="23.7" y="24.5">13</text>
<text x="23.7" y="26.3">15</text>
<text x="23.7" y="28.1">17</text>
<text x="23.7" y="29.8">19</text>
<text x="35.1" y="24.5">14</text>
<text x="35.1" y="26.3">16</text>
<text x="35.1" y="28.1">18</text>
<text x="35.1" y="29.8">20</text>
<text x="50.2" y="25.4">LR_PIN10</text>
<text x="50.2" y="27.2">LR_PIN11</text>
<text x="50.2" y="29">LR_PIN12</text>
<text x="62.6" y="25.4">RL_PIN10</text>
<text x="62.6" y="27.2">RL_PIN11</text>
<text x="62.6" y="29">RL_PIN12</text>
<text x="78.8" y="24.5">13</text>
<text x="78.8" y="26.3">15</text>
<text x="78.8" y="28.1">17</text>
<text x="78.8" y="29.8">19</text>
<text x="90.2" y="24.5">14</text>
<text x="90.2" y="26.3">16</text>
<text x="90.2" y="28.1">18</text>
<text x="90.2" y="29.8">20</text>
<text x="100" y="25.4">RR_PIN10</text>
<text x="100" y="27.2">RR_PIN11</text>
<text x="100" y="29">RR_PIN12</text>
<text x="117.7" y="25.4">TL_PIN10</text>
<text x="117.7" y="27.2">TL_PIN11</text>
<text x="117.7" y="29">TL_PIN12</text>
<text x="133.9" y="24.5">13</text>
<text x="133.9" y="26.3">15</text>
<text x="133.9" y="28.1">17</text>
<text x="133.9" y="29.8">19</text>
<text x="145.3" y="24.5">14</text>
<text x="145.3" y="26.3">16</text>
<text x="145.3" y="28.1">18</text>
<text x="145.3" y="29.8">20</text>
<text x="155.1" y="25.4">TR_PIN10</text>
<text x="155.1" y="27.2">TR_PIN11</text>
<text x="155.1" y="29">TR_PIN12</text>
<text x="3.1" y="30.6">LL_PIN13</text>
<text x="3.1" y="32.4">LL_PIN14</text>
<text x="3.1" y="34.1">LL_PIN15</text>
<text x="3.1" y="35.9">LL_PIN16</text>
<text x="23.7" y="31.6">21</text>
<text x="23.7" y="33.4">23</text>
<text x="23.7" y="35.2">25</text>
<text x="35.1" y="31.6">22</text>
<text x="35.1" y="33.4">24</text>
<text x="35.1" y="35.2">26</text>
<text x="50.2" y="30.8">LR_PIN13</text>
<text x="50.2" y="32.5">LR_PIN14</text>
<text x="50.2" y="34.3">LR_PIN15</text>
<text x="62.6" y="30.8">RL_PIN13</text>
<text x="62.6" y="32.5">RL_PIN14</text>
<text x="62.6" y="34.3">RL_PIN15</text>
<text x="78.8" y="31.6">21</text>
<text x="78.8" y="33.4">23</text>
<text x="78.8" y="35.2">25</text>
<text x="90.2" y="31.6">22</text>
<text x="90.2" y="33.4">24</text>
<text x="90.2" y="35.2">26</text>
<text x="100" y="30.8">RR_PIN13</text>
<text x="100" y="32.5">RR_PIN14</text>
<text x="100" y="34.3">RR_PIN15</text>
<text x="117.7" y="30.8">TL_PIN13</text>
<text x="117.7" y="32.5">TL_PIN14</text>
<text x="117.7" y="34.3">TL_PIN15</text>
<text x="133.9" y="31.6">21</text>
<text x="133.9" y="33.4">23</text>
<text x="133.9" y="35.2">25</text>
<text x="145.3" y="31.6">22</text>
<text x="145.3" y="33.4">24</text>
<text x="145.3" y="35.2">26</text>
<text x="155.1" y="30.8">TR_PIN13</text>
<text x="155.1" y="32.5">TR_PIN14</text>
<text x="155.1" y="34.3">TR_PIN15</text>
<text x="3.1" y="37.7">LL_PIN17</text>
<text x="3.1" y="39.5">LL_PIN18</text>
<text x="3.1" y="41.3">LL_PIN19</text>
<text x="23.7" y="37">27</text>
<text x="23.7" y="38.7">29</text>
<text x="23.7" y="40.5">31</text>
<text x="35.1" y="37">28</text>
<text x="35.1" y="38.7">30</text>
<text x="35.1" y="40.5">32</text>
<text x="50.2" y="36.1">LR_PIN16</text>
<text x="50.2" y="37.9">LR_PIN17</text>
<text x="50.2" y="39.6">LR_PIN18</text>
<text x="50.2" y="41.4">LR_PIN19</text>
<text x="62.6" y="36.1">RL_PIN16</text>
<text x="62.6" y="37.9">RL_PIN17</text>
<text x="62.6" y="39.6">RL_PIN18</text>
<text x="62.6" y="41.4">RL_PIN19</text>
<text x="78.8" y="37">27</text>
<text x="78.8" y="38.7">29</text>
<text x="78.8" y="40.5">31</text>
<text x="90.2" y="37">28</text>
<text x="90.2" y="38.7">30</text>
<text x="90.2" y="40.5">32</text>
<text x="100" y="36.1">RR_PIN16</text>
<text x="100" y="37.9">RR_PIN17</text>
<text x="100" y="39.6">RR_PIN18</text>
<text x="100" y="41.4">RR_PIN19</text>
<text x="117.7" y="36.1">TL_PIN16</text>
<text x="117.7" y="37.9">TL_PIN17</text>
<text x="117.7" y="39.6">TL_PIN18</text>
<text x="117.7" y="41.4">TL_PIN19</text>
<text x="133.9" y="37">27</text>
<text x="133.9" y="38.7">29</text>
<text x="133.9" y="40.5">31</text>
<text x="145.3" y="37">28</text>
<text x="145.3" y="38.7">30</text>
<text x="145.3" y="40.5">32</text>
<text x="155.1" y="36.1">TR_PIN16</text>
<text x="155.1" y="37.9">TR_PIN17</text>
<text x="155.1" y="39.6">TR_PIN18</text>
<text x="155.1" y="41.4">TR_PIN19</text>
<text x="11.8" y="43.7">+3.3V</text>
<text x="23.7" y="42.3">33</text>
<text x="23.7" y="44.1">35</text>
<text x="23.7" y="45.8">37</text>
<text x="23.7" y="47.6">39</text>
<text x="35.1" y="42.3">34</text>
<text x="35.1" y="44.1">36</text>
<text x="35.1" y="45.8">38</text>
<text x="35.1" y="47.6">40</text>
<text x="47.3" y="43.7">+3.3V</text>
<text x="61.5" y="43.7">+3.3V</text>
<text x="78.8" y="42.3">33</text>
<text x="78.8" y="44.1">35</text>
<text x="78.8" y="45.8">37</text>
<text x="78.8" y="47.6">39</text>
<text x="90.2" y="42.3">34</text>
<text x="90.2" y="44.1">36</text>
<text x="90.2" y="45.8">38</text>
<text x="90.2" y="47.6">40</text>
<text x="106" y="43.7">+3.3V</text>
<text x="116.7" y="43.7">VCCIO_3</text>
<text x="133.9" y="42.3">33</text>
<text x="133.9" y="44.1">35</text>
<text x="133.9" y="45.8">37</text>
<text x="133.9" y="47.6">39</text>
<text x="145.3" y="42.3">34</text>
<text x="145.3" y="44.1">36</text>
<text x="145.3" y="45.8">38</text>
<text x="145.3" y="47.6">40</text>
<text x="42.7" y="72.5">+5V</text>
<text x="56.6" y="74.3">1</text>
<text x="56.6" y="76.1">3</text>
<text x="56.6" y="77.9">5</text>
<text x="67.1" y="74.3">2</text>
<text x="67.1" y="76.1">4</text>
<text x="67.1" y="77.9">6</text>
<text x="93.6" y="75.7">+3.3V</text>
<text x="39.5" y="78.8">BL_PIN6</text>
<text x="39.5" y="80.5">BL_PIN7</text>
<text x="39.5" y="82.3">BL_PIN8</text>
<text x="55.7" y="83.2">11</text>
<text x="56.6" y="79.6">7</text>
<text x="56.6" y="81.4">9</text>
<text x="67.1" y="79.6">8</text>
<text x="67.1" y="81.4">10</text>
<text x="67.1" y="83.2">12</text>
<text x="76.9" y="78.8">BR_PIN6</text>
<text x="76.9" y="80.5">BR_PIN7</text>
<text x="76.9" y="82.3">BR_PIN8</text>
<text x="39.5" y="84.1">BL_PIN9</text>
<text x="39.5" y="85.9">BL_PIN10</text>
<text x="39.5" y="87.7">BL_PIN11</text>
<text x="39.5" y="89.4">BL_PIN12</text>
<text x="55.7" y="85">13</text>
<text x="55.7" y="86.7">15</text>
<text x="55.7" y="88.5">17</text>
<text x="67.1" y="85">14</text>
<text x="67.1" y="86.7">16</text>
<text x="67.1" y="88.5">18</text>
<text x="76.9" y="84.1">BR_PIN9</text>
<text x="76.9" y="85.9">BR_PIN10</text>
<text x="76.9" y="87.7">BR_PIN11</text>
<text x="76.9" y="89.4">BR_PIN12</text>
<text x="93.6" y="88.2">VCCIO_1</text>
<text x="39.5" y="91.2">BL_PIN13</text>
<text x="39.5" y="93">BL_PIN14</text>
<text x="39.5" y="94.8">BL_PIN15</text>
<text x="55.7" y="90.3">19</text>
<text x="55.7" y="92.1">21</text>
<text x="55.7" y="93.9">23</text>
<text x="55.7" y="95.6">25</text>
<text x="67.1" y="90.3">20</text>
<text x="67.1" y="92.1">22</text>
<text x="67.1" y="93.9">24</text>
<text x="67.1" y="95.6">26</text>
<text x="76.9" y="91.2">BR_PIN13</text>
<text x="76.9" y="93">BR_PIN14</text>
<text x="76.9" y="94.8">BR_PIN15</text>
<text x="39.5" y="96.5">BL_PIN16</text>
<text x="39.5" y="98.3">BL_PIN17</text>
<text x="39.5" y="100.1">BL_PIN18</text>
<text x="39.5" y="101.9">BL_PIN19</text>
<text x="55.7" y="97.4">27</text>
<text x="55.7" y="99.2">29</text>
<text x="55.7" y="101">31</text>
<text x="67.1" y="97.4">28</text>
<text x="67.1" y="99.2">30</text>
<text x="67.1" y="101">32</text>
<text x="76.9" y="96.5">BR_PIN16</text>
<text x="76.9" y="98.3">BR_PIN17</text>
<text x="76.9" y="100.1">BR_PIN18</text>
<text x="76.9" y="101.9">BR_PIN19</text>
<text x="93.6" y="98.8">+3.3V</text>
<text x="38.4" y="104.2">+3.3V</text>
<text x="55.7" y="102.7">33</text>
<text x="55.7" y="104.5">35</text>
<text x="55.7" y="106.3">37</text>
<text x="67.1" y="102.7">34</text>
<text x="67.1" y="104.5">36</text>
<text x="67.1" y="106.3">38</text>
<text x="82.9" y="104.2">VCCIO_1</text>
<text x="55.7" y="108.1">39</text>
<text x="67.1" y="108.1">40</text>
<text x="93.6" y="109.5">VCCIO_3</text>
<text x="228.2" y="195.1">Title</text>
<text x="235.3" y="196.8">CME-M5-N-L144-EVB</text>
<text x="228.2" y="200.4">Size</text>
<text x="229.9" y="202.2">Custom&lt;Doc&gt;</text>
<text x="235.3" y="200.4">Document Number</text>
<text x="286.8" y="200.4">Rev</text>
<text x="286.8" y="202.2">1.3</text>
<text x="228.2" y="205.7">Date:</text>
<text x="237.4" y="205.7">Wednesday, November 21, 2012</text>
<text x="263.7" y="205.7">Sheet</text>
<text x="272.6" y="205.7">4</text>
<text x="277.9" y="205.7">of</text>
<text x="283.3" y="205.7">6</text>
</g>
<g font-size="1.6" fill="#f00">
<text x="20" y="13.9">GND 1</text>
<text x="41.3" y="13.9">GND</text>
<text x="71.5" y="13.9">GND</text>
<text x="98.2" y="13.9">GND</text>
<text x="98.2" y="15.6">+2.5V</text>
<text x="126.6" y="13.9">GND</text>
<text x="151.5" y="13.9">GND</text>
<text x="151.5" y="15.6">+1.8V</text>
<text x="16.4" y="47.6">GND</text>
<text x="39.5" y="47.6">GND</text>
<text x="68" y="47.6">GND</text>
<text x="101.7" y="47.6">GND</text>
<text x="121.3" y="47.6">GND</text>
<text x="153.3" y="45.9">+3.3V</text>
<text x="153.3" y="44.1">+2.5V</text>
<text x="153.3" y="42.3">+1.8V</text>
<text x="155.1" y="47.6">GND</text>
<text x="48.4" y="74.3">GND</text>
<text x="71.5" y="74.3">GND</text>
<text x="73.3" y="76.1">+5V</text>
<text x="44.8" y="102.8">+1.8V</text>
<text x="44.8" y="104.5">+2.5V</text>
<text x="46.6" y="108.1">GND</text>
<text x="78.6" y="108.1">GND</text>
</g>
<g font-size="1.3">
<text x="30.8" y="1.3">5</text>
<text x="88.9" y="1.3">4</text>
<text x="147" y="1.3">3</text>
<text x="205" y="1.3">2</text>
<text x="263.1" y="1.3">1</text>
<text x=".5" y="28.4">D</text>
<text x="292.6" y="28.4">D</text>
<text x=".5" y="79.5">C</text>
<text x="292.6" y="79.5">C</text>
<text x=".5" y="130.6">B</text>
<text x="292.6" y="130.6">B</text>
<text x=".5" y="181.7">A</text>
<text x="292.6" y="181.7">A</text>
<text x="30.8" y="207.4">5</text>
<text x="88.9" y="207.4">4</text>
<text x="147" y="207.4">3</text>
<text x="205" y="207.4">2</text>
<text x="263.1" y="207.4">1</text>
</g>
</svg>
